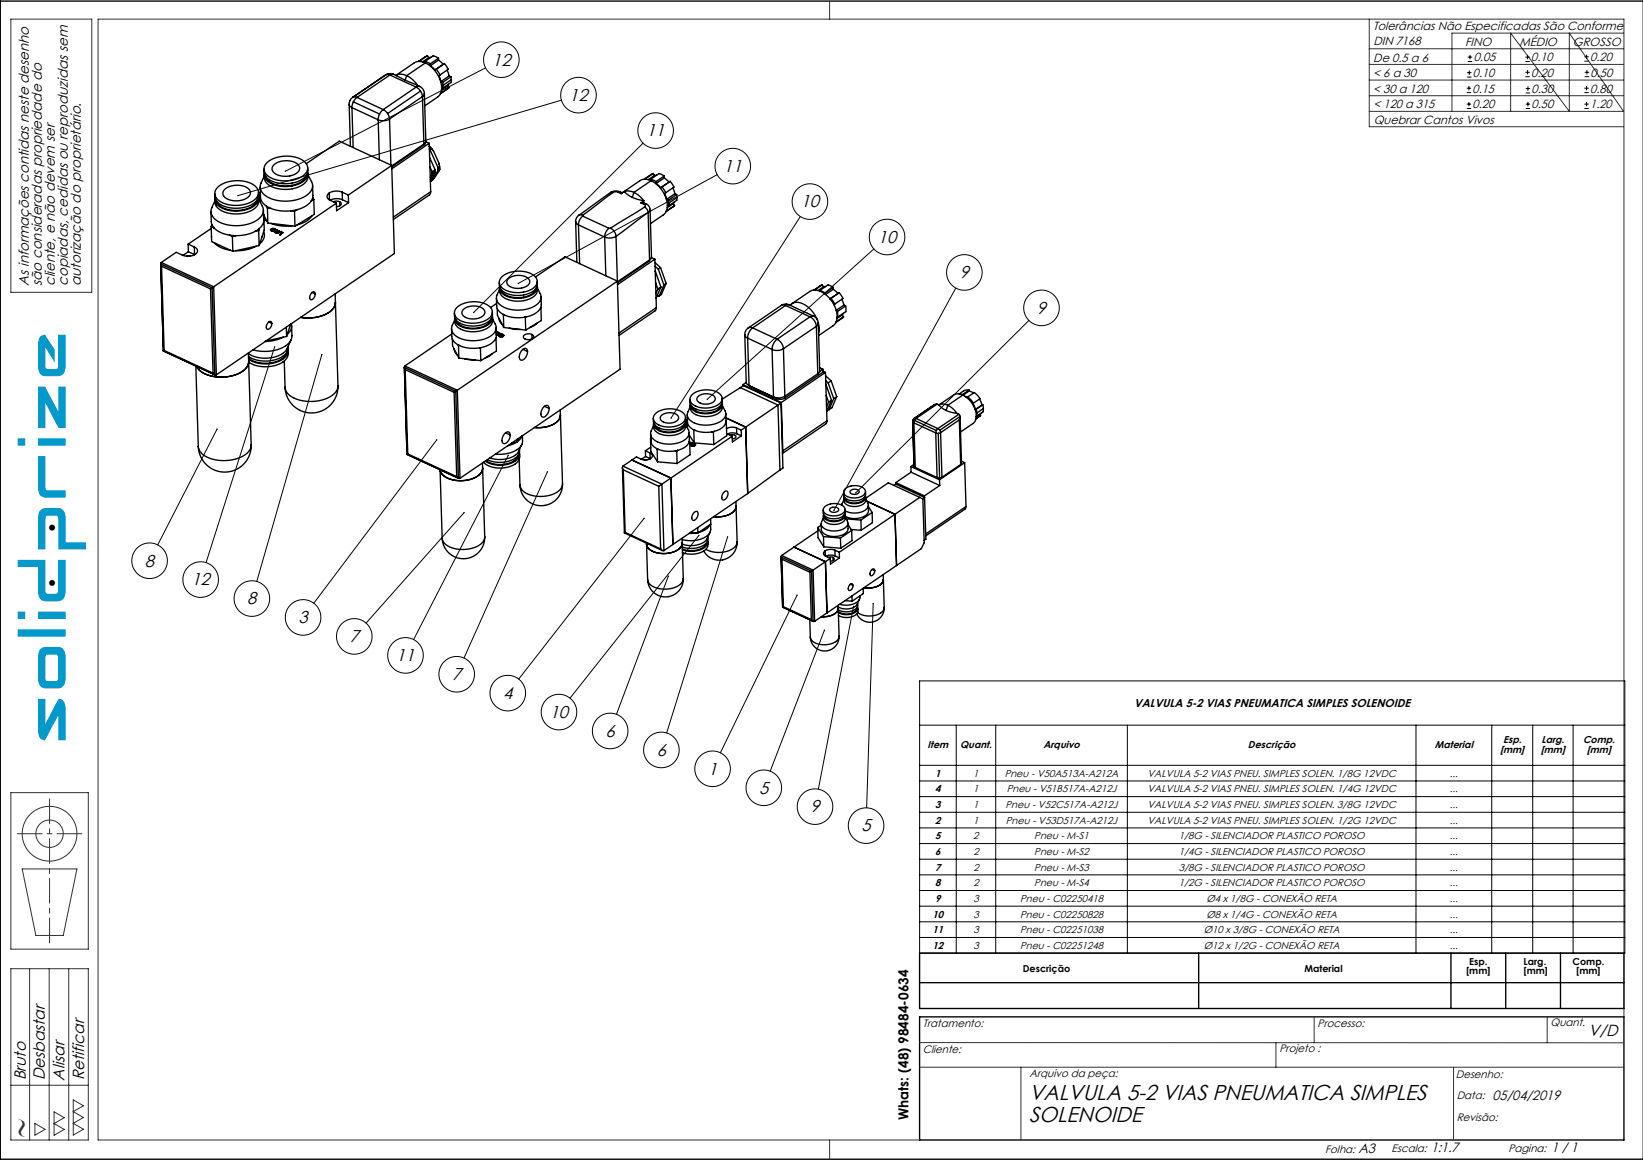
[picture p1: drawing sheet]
<svg xmlns="http://www.w3.org/2000/svg" width="420mm" height="297mm" viewBox="0 0 420 297" stroke-linecap="round" stroke-linejoin="round" font-family="sans-serif">
<g fill="none" stroke="#313131" stroke-width=".26">
<path d="M2.8 4.9h20.7v69.8h-20.7zM212.1 .3v4.6M350 4.9v27.5h65M350 16.5h65M350 12.5h65M415 8.5h-43.8v20M350 28.5h65l-13.8-20v20l-15-20v20M350 24.5h65M350 20.5h65M2.8 202.6h19.8v40h-19.8zM5.7 222.1h14l-3.5 17h-7zM2.8 247.6h19.8v43.8h-19.8z"/>
<path d="M7.6 247.6v43.8M12.6 247.6v43.8M17.6 247.6v43.8M335.9 259.9v6.6M395.5 259.9v6.6M415.1 259.9v-255h-390v286.5h210M2.8 277.4h19.8M235.1 272.8h180M235.1 266.5h180M261 272.8v18.6M326.2 266.5v6.3M371.6 272.8v18.6"/>
<path d="M8.9 287.1l2.6 1.5-2.6 1.5zM13.8 284.2l2.6 1.5-2.6 1.5 2.6 1.5-2.6 1.5zM18.7 281.1l2.6 1.5-2.6 1.5 2.6 1.5-2.6 1.5 2.6 1.5-2.6 1.5zM212.1 291.4v4.9"/>
<circle cx="12.7" cy="213.1" r="3.5"/>
<circle cx="12.7" cy="213.1" r="7"/>
</g>
<g fill="none" stroke="#c0c0c0" stroke-width=".26">
<circle cx="13.3" cy="134.8" r=".72"/>
<circle cx="13.3" cy="149" r=".72"/>
</g>
<g fill="none" stroke="#000" stroke-width=".35">
<path d="M98.6 19.2l.5-.2 .6 .2M98.6 19.2l-8.5 5.7M99.7 19.2l-8.4 5.7M99.7 19.2l6.7 3.1M100.6 19l-1.1-.2-.9 .4M100.6 19l3 1.5M100.6 19l-.9 .2M104 19.3l1.4 1 1.4 1.6M104 19.3l-.4 1.2M107.2 15.7h-.1M107.2 15.7h.1M108.6 15.7l1.4 .6"/>
<path d="M108.6 15.7l.1 .3M108.7 16.1a7.2 7.2 0 0 1 4 7.6l-.7 1-3.4 2.4M108.7 16.1l-1.3-.4-1.2 .2-5 3.4 1.4-.3 1.4 .3M108.7 16.1l-4.7 3.2M109.3 14.2l-2.4 1.5M109.3 14.2l-2.1 1.5M109.3 14.2l.3 .5M109.6 14.7l-1.6 1.1M110 16.3v.5M110 16.8l1.2 1.1M110.1 14.7h-.5M111.2 17.9l.3-.2 1 1.4"/>
<path d="M112.1 14.9l-1.3-.6-2.2 1.4M112.1 14.9l-2.1 1.4M112.1 14.9v.5M112.1 15.4l1.2 1 .3-.2M112.1 15.4l-2.1 1.4M112.5 19.1l-.3 .2 .5 1.6M113.6 16.2l1 1.5-2.1 1.4M113.6 16.2l-2.4 1.7M114.3 17.9l.5 1.5M114.8 19.4l-2.1 1.5M114.8 19.4l.5 .2M115.3 19.6v.8"/>
<path d="M115.3 19.6l-2.1 1.5M420 .3h-419.9v296h419.9M89.3 26.7l.1 .4 .6 .4M89.3 26.7l.3 10.7M90 27.5l6.7 3.1M90 27.5l.3 10.2M90.1 24.9l.6-.1 .6 .1M90.2 24.9l-.8 .8-.1 1M90.3 26l-.3 1.5M90.3 26l6.7 3.1M91.3 24.9l-1 1.1M91.3 24.9l6.7 3.1"/>
<path d="M96.7 30.6l.3 10.2M97 29.1l-.3 1.5M98 28l-1 1.1M98 28l1.1 1M99.1 29l.5 1.4M99.6 30.4a3.3 3.3 0 0 1-2.9 .2M99.6 30.4l.3 11.8M103.6 20.5l3.7 1.6M106.4 22.3l1.1 1M106.4 22.3l-8.4 5.7M107.3 22.1l.8 .7 .4 1.1M107.3 22.1l-.9 .2"/>
<path d="M107.5 23.3l.5 1.4M107.5 23.3l-8.4 5.7M108 24.7l-8.4 5.7M108 24.7l.4 12.1M108.4 36.8l-8.3 5.6M108.5 23.9l.4 12.1-.5 .8M108.5 23.9l-.5 .8M108.5 36.7v.2M108.5 36.9l-8.4 5.7M108.6 36.6l-.1 .3M108.8 36.2l.9 .4M109.7 36.6l.4 12.4"/>
<path d="M109.7 36.6l-9.5 6.5M109.7 37.4l1.1 1.2M109.7 37.4l.6 .6M109.7 37.4h.1M109.8 38.1l.1 .2M109.9 38.3l2.1 4.6M110.3 38l.5 .6M110.3 38l-.4 .3M110.8 38.6l1.5 3.2M112.6 23.9h.1M112.7 20.9l.5 .2M112.9 22.4l.3 .1"/>
<path d="M113.2 21.1v.7M113.2 21.8v.7M114.4 21.9l-1.5 1.1M114.4 21.9l.3 .5M114.6 21.5l-.2 .4M114.7 22.4l-2.1 1.6M114.7 22.4l-2.1 1.5M115.3 20.4v.7l-2.1 1.4M115.3 20.4l-2.1 1.4M53.9 54.1l.3 3.3M54 57.9l.1 3.8 5.4 2.5M54 57.9l.7 .4"/>
<path d="M54 58.4l-5.9 4M54.2 57.4l.5 .9M54.2 57.4l-.2 .5M54.7 58.3l1.5 1 2.5 .8M55.6 47.9a8.1 8.1 0 0 1 9.9 0 2.28 2.28 0 0 1-1 3.6 8.2 8.2 0 0 1-9-.7 2 2 0 0 1 .1-2.9zM57.4 48.4a4.9 4.9 0 0 1 6.5 .3 1.77 1.77 0 0 1-1.6 2.3 4.6 4.6 0 0 1-5.2-1.1l-.1-.8zM65.2 59.1l-2.1 .8-2.8 .3M65.8 51a4.9 4.9 0 0 1-4.8 2.8 5.8 5.8 0 0 1-5.6-2.2l-.1-.3M66.1 50.3a3.2 3.2 0 0 1-2.8 3.2 7.7 7.7 0 0 1-7.9-1.4l-.4-.7v-.8M66.1 49.2v.7a3.8 3.8 0 0 1-3.4 3 7.5 7.5 0 0 1-7.3-1.5l-.4-.9-.1-1M66.1 50.6v.8a3.8 3.8 0 0 1-3.4 3 7.5 7.5 0 0 1-7.3-1.6l-.4-.8v-1M66.1 58.9l-.9 .2"/>
<path d="M66.1 58.9l.1 3.9M66.1 50.9l1 1.8a2.98 2.98 0 0 1-2 3.9 10 10 0 0 1-10.4-.8l-.6-.9-.2-.9 1.1-2.7M66.3 58.4l-1.1 .7M66.3 58.4l-.2 .5M66.4 49.4v2.1M66.4 49.4l.2 .3M66.4 49.9l-.3 .2M66.5 47.8l.2 3.3 .5 .7 .9 .9M66.6 49.2l-.2 .2M67.3 53.7l.1 3-.3 .8-.8 .9M67.4 54.9h.1M67.4 59.2a2.59 2.59 0 0 1-1 3.1"/>
<path d="M67.4 55v.1M67.4 55l.1 3.8-1.3 4M67.4 55l1.1 2M67.5 55.9l.8 .7M68.1 52.7l1.2 .6M68.1 52.7l.3 .5M68.2 41.7a8.1 8.1 0 0 1 9.9-.1 2.28 2.28 0 0 1-1.1 3.6 8.2 8.2 0 0 1-9-.6 2 2 0 0 1 .2-2.9zM68.4 53.2l.1 3.8M68.4 53.2l.9 .1M68.5 57l6.9 .8M69.2 57.1a10.8 10.8 0 0 0 5.4 .6M69.2 58.7a.34 .34 0 0 0 .2 .4 .34 .34 0 0 0 .4 0l.6-.4"/>
<path d="M69.2 58.7l.3 .3M69.2 58.7l.1 .1M69.3 58.8l.2 .2M69.3 53.3l2.6 .6h2.5M69.5 59h.1M69.5 58.5l.1-.1a.39 .39 0 0 1 .5 .1 .39 .39 0 0 1 .1 .4M69.5 58.5l.2 .2M70.1 42.1a5 5 0 0 1 6.3 .2 1.7 1.7 0 0 1-1.4 2.4 4.6 4.6 0 0 1-5.4-1.1v-.7zM70.2 58.4l.2 .3M70.2 58.4l-.9 .1 .4 .2M70.2 58.4v.1M70.2 58.5h-.8"/>
<path d="M70.2 58.5l.2 .2M70.2 58.9l-.7 .1M70.2 58.9v.1M70.2 59h-.7M70.2 59.1l.1 .3 .4-.1M70.2 59.1v.1M70.2 59.2l-.1 .1M70.2 59.3l.1 .1M70.3 58.7l-.1 .3M70.3 59.4h.1M70.7 59l-.5 .1M70.7 59v.1"/>
<path d="M70.7 59.1l-.5 .1M70.7 59.1l-.4 .1v.2M70.7 59.3l-.4 .1M70.7 59.3v.1M70.7 59.4h-.4M70.7 59.4h.1M70.8 58.7l.6 .3-.7 .1M70.8 58.7l.3 .3M70.8 58.7v.1M71.1 59l-.4 .1M71.1 59h.1M71.6 59.9l.2 .1h-.2"/>
<path d="M71.6 59.9v.1M71.6 60h.1M71.9 59.2l-1.2 .4M71.9 59.2h.1M72.2 59.4l-.6 .5M72.2 59.4l-.7 .6h.1M72.2 59.4l.1 .1M74.4 53.9l.9 .1M75.3 54l.1 3.8M75.9 53.6l-1.5 .3M75.9 53.6l-.6 .4M78.3 41.8l8.4-5.7 13.4 6.2"/>
<path d="M78.4 44.7a4.8 4.8 0 0 1-4.7 2.8 5.6 5.6 0 0 1-5.8-2.3v-.2M78.7 44a3.2 3.2 0 0 1-2.9 3.2 7.7 7.7 0 0 1-7.8-1.3l-.4-.7v-.9M78.7 42.9v.7a3.8 3.8 0 0 1-3.4 3.1 7.4 7.4 0 0 1-7.5-1.7l-.3-.7v-1.1M78.7 44.4v.7a3.8 3.8 0 0 1-3.4 3 7.4 7.4 0 0 1-7.4-1.7l-.3-.7-.1-1M78.7 44.7l.9 1.7a2.93 2.93 0 0 1-1.8 3.9 10.1 10.1 0 0 1-10.4-.7l-.7-.9-.2-.9 .1-.8 .9-2M79.6 51.4l-1.6 1.4-2.1 .8M79.8 55.1a6.3 6.3 0 0 1-3.9 2.4M79.9 47.4v3.1M79.9 50.5l-.3 .9M79.9 50.5l.3 .5M80.2 51l-.6 .4M80.2 51l.1 3.8-4.9 3"/>
<path d="M84.2 49.3a.99 .99 0 0 0-.6 1.1 .99 .99 0 0 0 .8 .8l1.6 .7M84.2 49.3v1.8M86 51.9l-31.4 21.4M86.8 51.6l-.8-.2-.8 .2M86.8 51.6a.62 .62 0 0 1 .4 .7 .62 .62 0 0 1-.7 .4l-.5 .1M86.8 51.6v1M87.5 49.1a3.7 3.7 0 0 0-3.3 .2M87.5 49.1l1.5 .7M87.5 49.1v2M87.5 51.1a3.8 3.8 0 0 0-3.1 .1M87.5 51.1l1.6 .7M89 49.8l.1 2"/>
<path d="M89.1 51.8l-3.1 2.1v-2M100.1 42.3l-11.1 7.5M100.1 42.3l.7 22.5-45.5 31M109.8 40.3l1.4 3.1M109.9 42.7l.6 1.2M110.1 49l-.4 .8-9.1 6.3M110.1 49l-9.6 6.5M110.2 46.3l-.2 .1M110.5 43.9v.4M110.5 44.6l-.5 .8M110.5 44.3v.3M111.2 43.4v.3"/>
<path d="M111.2 43.4l-.7 .5M111.2 44.1l-.7 .5M111.2 44.1l-1.2 1.9M111.2 43.7v.4M111.2 43.7l-.7 .6M112 42.9v.3M112 43.6l-1.8 2.7M112 43.2v.4M112.3 41.8l.1 .8M112.3 41.8v.4M112.4 42.6v.4M112.4 42.6l-.4 .3"/>
<path d="M112.4 43.3l-1.4 2.2-.8 .8M112.4 43.3l-.4 .3M112.4 43v.3M112.4 43l-.4 .2M147.1 56.6l.4 10.5M147.2 56.6l.2 .5 .5 .4M147.9 57.5l6.7 3.1M147.9 57.5l.3 9.9M148 55l-.6 .7-.3 .9M148 55h.9M148.9 55l.1 .2M149 55.2a2.89 2.89 0 0 0-1.1 2.3"/>
<path d="M149 55.2l6.7 3.2M155.7 58.4a2.89 2.89 0 0 0-1.1 2.2M156.1 49.2l-8.1 5.8M156.1 49.2h.6M156.1 58.3l-.4 .1M156.1 58.3l.9 .9 .5 1.2M156.7 49.2l-7.8 5.8M158 49.1l-.7-.1-.6 .2M158 49.1l.8 .4M158.5 49a2.57 2.57 0 0 0-2.4 .2M158.5 49l.5 .3-.2 .2M158.5 49l-.5 .1"/>
<path d="M161.6 50.5l3 .8M162 49.2l-1.2-.4-1.3 .2 2.1 1.5M162 49.2l1.3 .8 1.3 1.3M162 49.2l-.4 1.3M163.8 51.8h.5l.9 .3M163.8 51.8l.9 .4M164.6 51.3l-.8 .5M164.7 52.2a.37 .37 0 0 1 .3 .3 .37 .37 0 0 1-.2 .4M164.8 52.9l-8.7 5.4M164.8 52.9a1.74 1.74 0 0 1 .9 1.4M164.9 45.8h.1M164.9 45.8h-.1"/>
<path d="M165.2 52.1l.7 .6 .3 .8M165.2 52.1l-.5 .1M165.7 54.3l-8.2 6.1M165.7 54.3l.3 12.1M166.2 53.5l-.5 .8M166.2 53.5l.3 12.2-.5 .7M166.4 45.8l1.3 .6M166.4 45.8v.4M166.4 46.2a7.2 7.2 0 0 1 4 7.6l-.7 1-3.4 2.4M166.4 46.2l-1.3-.4-1.2 .2-5.1 3.5M166.4 46.2l-4.4 3M167 44.3l-2.4 1.5"/>
<path d="M167 44.3l-2.1 1.5M167 44.3l.3 .5M167.3 44.8l-1.6 1.1M167.7 46.4v.5M167.7 46.9l1.2 1.1M167.9 44.8h-.6M168.9 48l.3-.2 1 1.5M169.8 45l-1.3-.6-2.1 1.4M169.8 45l-2.1 1.4M169.8 45v.5M169.8 45.5l1.2 1 .3-.2M169.8 45.5l-2.1 1.4"/>
<path d="M170.2 49.3l-.3 .2 .5 1.5M170.3 54h.1M170.4 51l.5 .2M170.6 52.5l.3 .1M170.9 51.2v.7M170.9 51.9v.7M171.3 46.3l1 1.5-2.1 1.5M171.3 46.3l-2.4 1.7M172 48l.5 1.5M172.1 52l-1.5 1.1M172.1 52l.3 .5M172.4 51.6l-.3 .4"/>
<path d="M172.4 52.5l-2.1 1.6M172.4 52.5l-2.1 1.5M172.5 49.5l-2.1 1.5M172.5 49.5l.5 .2M173 49.7v.8M173 49.7l-2.1 1.5M173 50.5v.7l-2.1 1.4M173 50.5l-2.1 1.4M41.1 67.4l.7 22.3M41.1 67.5l.2 .5M41.1 67.5l13.1 6.1M41.2 67.1l-.1 .4"/>
<path d="M41.2 67.1l13.4 6.2M41.3 68l12.5 5.8M41.3 68l.7 21.6M48.1 62.4l1.6 .7M48.1 62.4l.1 1.9M48.2 64.3l1.5 .8M48.2 64.3l-1.4 1M48.7 65.5h-1M49.7 63.1a1.07 1.07 0 0 1 .8 1.2 1.07 1.07 0 0 1-1 .9l-1 .3-1.2-.1-2.3-.9-3.8 2.6M49.7 63.1v2M49.7 65.1h.1M53.8 73.8l.7 21.6"/>
<path d="M54.1 60.3v.3M54.2 73.6l-.4 .2M54.2 73.6l.7 22.2M54.6 73.3l-.4 .3M54.6 73.3l.7 22.5M54.7 62a6.8 6.8 0 0 0 4.2 2M58.7 60.1l1.6 .1M58.7 60.1l.7 .3M59.4 60.4l.1 3.8M60.3 60.2l-.9 .2M65.5 62.9a10.4 10.4 0 0 1-5.2 1.2M66.2 62.8l-6.7 1.4"/>
<path d="M67 60.5h.1M79.7 74.9a.55 .55 0 0 1 .8-.2 .55 .55 0 0 1 0 .8 .95 .95 0 0 1-1.2 1l-.1-.8zM79.8 74.8l.8 .3M85.7 75.1l.7 23.5M85.7 77.2a4.4 4.4 0 0 1-3.7 3.6 11.6 11.6 0 0 1-5.1 .3M116.8 78.6a7 7 0 0 1 8.6 0 2.02 2.02 0 0 1-1.1 3.2 6.9 6.9 0 0 1-7.8-.8l-.3-.6v-.7zM118.4 79.1a4.1 4.1 0 0 1 5.4 .2 1.55 1.55 0 0 1-1.4 2 3.6 3.6 0 0 1-4.3-1.1v-.6zM125.9 79.7v.7a3.6 3.6 0 0 1-3.6 2.8 5.8 5.8 0 0 1-5.9-1.8l-.2-1.4M126.9 76.2l.2 2.6 .6 .9 .9 .7M126.9 77.6l-1.5 1M127.1 78.8l.1 1.8 1.6 3.1M128.2 70.8a6.9 6.9 0 0 1 8.7 .1 2.09 2.09 0 0 1-1.3 3.2 7 7 0 0 1-7.6-.9l-.3-.6-.1-.7z"/>
<path d="M130 71.2a4 4 0 0 1 5.3 .4 1.63 1.63 0 0 1-1.6 1.9 3.5 3.5 0 0 1-4.1-1.1v-.6zM136.9 70.8l7.5-5.2 13.4 6.3-40.9 27.8M137.1 73.6a4.2 4.2 0 0 1-4.4 2.5 4.4 4.4 0 0 1-4.7-2.2M137.3 73a2.7 2.7 0 0 1-2.3 2.8 6.6 6.6 0 0 1-7-1.3l-.3-1.2M137.3 71.9l.1 .7a3.6 3.6 0 0 1-3.5 2.8 5.9 5.9 0 0 1-6-1.8l-.3-1.4M137.4 73.4v.7a3.6 3.6 0 0 1-3.5 2.7 5.9 5.9 0 0 1-6-1.7l-.2-1.4M137.4 73.7l.7 1.3a2.62 2.62 0 0 1-1.9 3.5 8.3 8.3 0 0 1-8.7-.9l-.4-.7-.2-.9 .8-2M138.2 78.7a5.2 5.2 0 0 1-3.8 2.3M138.2 78.6v.1M138.2 78.6h.1M138.3 78.6l-.1 .1M138.3 78.6l.1 3.3-4 2.5"/>
<path d="M138.3 75.9l-.1 2.7M154.6 60.6l.3 9.9M157.5 60.4l-1.4 .4-1.5-.2M157.5 60.4l1 34-40.9 27.8M165.8 66.6v.2M165.8 66.8l-8 5.5M166 66.4l-8.2 5.6M166.1 66.4l-.3 .4M166.5 65.8l.9 .5M167.4 66.3l-9.5 6.5M167.4 66.3l.4 12.3M167.4 67.1l1.5 1.3"/>
<path d="M167.5 68.1l.8 .7M167.5 69.3h.1M167.5 69.3l1.4 4.1M167.6 72.2l.6 1.7M167.8 78.6l-.4 .9-9.2 6.2M167.8 78.6l-9.6 6.5M168 75.7h.5M168.2 73.9l-.5 1.2M168.3 68.8l1.4 4M168.9 68.4l-.6 .4M168.9 68.4l1.4 4M168.9 73.4l-.7 .5"/>
<path d="M168.9 73.4l-1.2 2.8M169.7 72.8l-1.2 2.9M170.3 72.4l-.6 .4M170.3 72.4l-1.2 2.9-.6 .4M199.7 78.1l.6-.2 .5 .2M199.7 78.1l-8.4 5.7M200.8 78.1l6.3 2.9M200.8 78.1l-8.4 5.7M201.7 77.9a2.05 2.05 0 0 0-2 .2M201.7 77.9l6.3 2.9-.9 .2M201.7 77.9l-.9 .2M202 78a3.1 3.1 0 0 1 4.4 .4l1.4 1.4 1 1.7"/>
<path d="M202.4 77.6l4.6-3.1a4.1 4.1 0 0 1 5 1.7 5.9 5.9 0 0 1 1.5 6.5l-4.2 3.1M209.6 74.3l1.3 .6M209.6 74.3v.1M210.2 72.8l-2.2 1.3M210.2 72.8l-2 1.3M210.2 72.8l.3 .5M210.5 73.3l-1.4 1M210.9 74.9v.3M211.1 73.2l-.6 .1M213 73.4l-1.3-.6-2.1 1.5M213 73.4l-2.1 1.5M213 73.4v.5"/>
<path d="M213 73.9l1.2 1.1 .3-.2M213 73.9l-2 1.4M213.4 77.7l-.2 .2M213.8 79.5l.3 .1M214.1 79.6v1.5M214.5 74.8l-2.3 1.6 .2-.2 1 1.5M214.5 74.8l1 1.5-2.1 1.4M215.2 76.5l.5 1.5M215.7 78l-1.9 1.3M215.7 78l.5 .2M216.2 78.2v1.5l-2.1 1.4M216.2 78.2l-2.1 1.4"/>
<path d="M41.8 89.7l13.1 6.1M41.8 89.7h.1M42 89.6l-.2 .1M42 89.6l12.5 5.8M50.1 93.5l.6 20.6M54.5 95.4l.4 .4M54.9 95.8h.4M63.5 90.2l.7 23.5M63.6 92.4a4.3 4.3 0 0 1-3.7 3.5 9.7 9.7 0 0 1-9.2-1.5l-.5-.8M68.6 82.4a.55 .55 0 0 1 .8-.2 .55 .55 0 0 1 0 .9 .95 .95 0 0 1-1.2 .9l-.1-.7zM68.7 82.3l.8 .4M72.4 86.2l-2.2 .8-2.4 .3"/>
<path d="M72.7 92.3l.2 6.7M73.2 83.6l.1 2.4M73.3 86l-5.3 1.2M73.3 90a4.8 4.8 0 0 1-4.7 2.8 7.1 7.1 0 0 1-5.1-1.3M73.6 89.3a3.1 3.1 0 0 1-2.8 3.2 8.6 8.6 0 0 1-7.3-.7M73.6 88.7a3.6 3.6 0 0 1-3.3 3.3 8.5 8.5 0 0 1-6.8-.9M73.6 89.7v.7a3.9 3.9 0 0 1-3.6 3.1 8.3 8.3 0 0 1-6.4-.9M74.3 82.9l-1 3.1M74.4 86.8l-1 2.3a6.7 6.7 0 0 1-6.8 2.4l-1.7-.4-1.4-.7M74.5 82.8l-.1 1.3-1 1.4M74.5 83.3l.1 2.5a4.2 4.2 0 0 1-3.5 3.5 11.4 11.4 0 0 1-6.4 .1M86.4 98.6a6.8 6.8 0 0 1-6.6 6.9 6.8 6.8 0 0 1-6.9-6.5"/>
<path d="M86.4 98.6a4.4 4.4 0 0 1-3.7 3.5 9.6 9.6 0 0 1-9.1-1.5l-.5-.7-.2-.9M103.4 93.9l.6 22.2M103.4 93.9l.2 .6M103.4 93.9l13.1 6.1M103.5 93.5l-.1 .4M103.5 93.5l13.4 6.2M103.6 94.5l12.5 5.8M103.6 94.5l.6 21.5M115.4 84l.2 2.7 .6 .8 1 .7M115.5 85.4l-12 8.1M115.6 86.6l.1 1.8 1.6 3.1M116.1 89.2l.2 .8 .6 .7"/>
<path d="M116.9 99.7l-.4 .3M116.9 99.7l.7 22.5M117.2 88.2l.1 .1M117.2 88.2v.1M117.2 88.3l.1 3.2M117.2 88.3h.1M117.3 91.5l5.6 .7M117.3 88.3a9 9 0 0 0 5.4 .6M118.7 91.7l2.8 .3M122.7 88.9h.1M122.8 88.9l.1 3.3M122.9 88.9h-.2"/>
<path d="M122.9 88.9h-.1M125.6 81.4a4.2 4.2 0 0 1-4.3 2.5 4.4 4.4 0 0 1-4.8-2.2M125.9 80.8a2.59 2.59 0 0 1-2.2 2.8 6.8 6.8 0 0 1-7.1-1.2l-.3-.6-.1-.7M125.9 90.4l-.9 .6-1.1 .6M125.9 81.2v.7a3.6 3.6 0 0 1-3.6 2.8 5.8 5.8 0 0 1-5.9-1.8l-.2-1.4M125.9 81.5l.7 1.3a2.6 2.6 0 0 1-1.9 3.5 8.4 8.4 0 0 1-8.6-.9l-.5-.6-.2-.9 .8-2.1M126.7 86.5a5.2 5.2 0 0 1-3.8 2.4M126.8 86.4l-.1 .1M126.8 86.4v.1M126.8 86.5h-.1M126.8 86.5l.1 3.2-4 2.5M126.8 83.7l.1 1.9"/>
<path d="M126.9 85.5v.1M126.9 85.6h.1M126.9 85.6l-.1 .8M127.2 85.3h-.3M127.2 85.3h-.3h.4v.3M127.2 84.9h.1M127.2 84.9l-.3 .1M127.2 85.1v.2M127.2 85.1h.1M127.2 85.1l-.1 .1M127.2 85.2l.1 .1M127.3 85.6h-.4"/>
<path d="M127.3 85.6h.1M127.3 85.3h.1M127.4 85.5l-.1 .1M127.4 85.4a.3 .3 0 0 1-.1 .3 .3 .3 0 0 1-.4-.1M127.4 85.4l.1 .1M127.6 81.4l.2 .8 .6 .7M127.6 85.3h-.3M127.6 85.3l-.2-.2-.1 .2M127.6 85.3h.1M127.6 85.8l.2 .2M127.7 85.1h-.5M127.7 85.1l.1 .2-.4 .1"/>
<path d="M127.7 85.1h.1M127.7 85.1l.1 .1M127.7 85.5a.38 .38 0 0 0-.1 .6 .38 .38 0 0 0 .5 0l.5-.1-.4-.2M127.7 85.5v.1M127.7 85.6l-.2 .2M127.7 85.2l-.1 .1M127.8 86h.6M127.8 86h.1M128.2 85.8l.2 .2M128.2 85.8v.1M128.2 85.9l.4 .1M128.2 85.9h.1"/>
<path d="M128.4 86h.1M128.6 85.5l.2 .3M128.6 85.5h-.9M128.6 85.5h.1M128.6 85.5l-.9 .1M128.6 80.4h.2M128.6 80.4h.1M128.7 80.4l.1 3.3M128.7 80.4h.1M128.8 83.7l5.6 .7M128.8 85.8l-.5-.3a.35 .35 0 0 0-.5 0 .35 .35 0 0 0 0 .5M128.8 80.4a9 9 0 0 0 5.4 .7"/>
<path d="M130.2 83.9l2.8 .3M133.5 89.4a.78 .78 0 0 1 1.1-.2 .78 .78 0 0 1 .2 1.1 1.67 1.67 0 0 1-1.8 1.7 2.02 2.02 0 0 1 .5-2.6zM133.7 89.3l1.2 .5M134 85.7a1.59 1.59 0 0 1 2.4 .4 1.54 1.54 0 0 1-2.6-.1zM134.2 81.1h.1M134.3 81.1l.1 3.3M134.4 81l-.2 .1M134.4 81l-.1 .1M136 85.5v1.1M137.4 82.5l-.9 .7-1.1 .5M189.3 99.1l9.6 4.4 .5 16.6M189.3 99.1l-4.7 2.9"/>
<path d="M189.3 99.1l.7-.5 9.6 4.4M189.9 98.3v.3M189.9 98.3l9.8 4.6M190.4 85.6l.2 .4 .5 .4M190.4 85.6l.4 12.1M190.8 97.7l.1 .4 .6 .4M190.8 97.7l-.9 .6M191.1 86.4l6.3 2.9M191.1 86.4l.4 12.1M191.3 83.8l.5-.1 .6 .1M191.3 83.8l-.7 .8-.2 1M191.5 98.5l6.2 2.9"/>
<path d="M191.5 98.6l.4 .2M191.9 98.7v.1M191.9 98.8l6.7 3.1M192.4 83.8a3.4 3.4 0 0 0-1.3 2.6M192.4 83.8l6.3 2.9M197.4 89.3l.3 12.1M198.7 86.7a3.4 3.4 0 0 0-1.3 2.6M198.7 86.7a3 3 0 0 1 1.6 2.4M200.3 89.1a3.3 3.3 0 0 1-2.9 .2M200.3 89.1l.3 12.7M207.1 81a3 3 0 0 1 1.6 2.4M207.1 81l-8.4 5.7"/>
<path d="M208 80.8l.8 .7 .4 1.1M208.7 83.4l-8.4 5.7M208.7 83.4l.3 12.1M209 95.5l-8.4 5.8a3.3 3.3 0 0 1-2.9 .1M209.2 82.5l.2 1.3-.1 1.3M209.2 82.6l.3 12.4M209.2 82.6l-.5 .8M209.5 95l-.5 .5M209.5 94l.9 .4M210.4 94.4v.7l-9.8 6.7M210.4 94.4l-.9 .6M210.4 94.9l.6 .3"/>
<path d="M211 95.2l.4 12.4M211 95.2l-11.3 7.7M211 96.1l1.5 1.2M211.1 97.3l.6 .6M211.1 98.2v.1M211.1 98.3h.1M211.1 98.3l1.4 4M211.7 97.9l1.4 4M212.5 97.3l-.8 .6M212.5 97.3l1.4 4.1M214 81l.1 .1M215.3 80.5l-1.3 .9"/>
<path d="M215.3 80.5l.3 .5M215.6 80.1l-.3 .4M215.6 81l-1.9 1.4M215.6 81l-1.9 1.3M247.7 99.7l-1.1 .1-1.4 .9M247.7 99.7l-1.7 1.1M247.7 99.7v.3M247.7 100l1.2 .4M247.7 100l-1.5 1M64.2 113.7a6.8 6.8 0 0 1-6.5 7 6.8 6.8 0 0 1-7-6.6M64.2 113.7a4.3 4.3 0 0 1-3.7 3.5 9.7 9.7 0 0 1-9.1-1.5l-.5-.7-.2-.9M104 116.1h.1"/>
<path d="M104 116.1l13.2 6.1M104.2 116l-.2 .1M104.2 116l12.5 5.8M116.1 100.3l.6 21.5M116.5 100l-.4 .3M116.5 100l.7 22.2M123.3 118.3l.6 18.9M123.4 119.6a3.7 3.7 0 0 1-3.5 3 7.1 7.1 0 0 1-7.1-1.7l-.3-.8 .5 17.4M129.1 110.7a.78 .78 0 0 1 1.1-.2 .78 .78 0 0 1 .2 1.1 1.67 1.67 0 0 1-1.8 1.7 2.02 2.02 0 0 1 .5-2.6zM129.2 110.6l1.2 .6M132.1 113l-2.3 .9M132.2 112.3v.7"/>
<path d="M132.2 113l-1.5 .3M132.5 112.1l-.3 .9M132.5 116.3a4.2 4.2 0 0 1-4.3 2.4 6.2 6.2 0 0 1-4-1M132.7 117.4l.2 6.6M132.8 115.7a2.61 2.61 0 0 1-2.2 2.7 7.5 7.5 0 0 1-6.6-.5M132.8 114.9a2.96 2.96 0 0 1-2.8 3 7.8 7.8 0 0 1-5.4-.4M132.8 116v.7a3.4 3.4 0 0 1-3.3 2.8 6.6 6.6 0 0 1-5.9-1.4M133.4 113.6l-.8 1.7a6.2 6.2 0 0 1-6.6 2l-.8-.3M133.4 111.5l-.5 .8-.7 .6M133.5 111.4l.1 1.3a3.8 3.8 0 0 1-3.4 3.1l-1.8 .3h-1.7M139.1 104a.78 .78 0 0 1 1.1-.3 .78 .78 0 0 1 .1 1.1 1.67 1.67 0 0 1-1.7 1.7 2.02 2.02 0 0 1 .5-2.5zM139.2 103.8l1.2 .6"/>
<path d="M143.2 104.8l.6 18.8M143.3 106.1a3.7 3.7 0 0 1-3.5 3l-1.5 .2h-1.7M159.1 119.5l.5 16.7M159.2 119.1l-.1 .4 .2 .6M159.2 119.1l10 4.7M161.5 117.6l10 4.6M165 115.2l1.2 .6M165 115.2v1.5M165 116.7l1.2 .5M165 116.7l-1 .7M165.4 117.5h-.7M166.2 115.8a.83 .83 0 0 1 .6 .9 .83 .83 0 0 1-.9 .7l-1.6 .1-1.6-.7-3.5 2.3"/>
<path d="M166.2 115.8v1.4M166.2 117.2h.1M166.3 112.2l.1 .1M166.3 112.2l.1 3.2 1.7 2.6M166.3 110.9l.2 2.5 .6 .7 .8 .6M166.4 112.1l-.1 .1M166.4 114.3l-1.4 .9M167.5 105.8a5.9 5.9 0 0 1 7.4 0 1.83 1.83 0 0 1-1.2 2.8 5.7 5.7 0 0 1-6.5-.9l-.2-.9zM167.9 114.7l.4 .2M167.9 114.7l.1 .1M168 114.8l.1 3.2M168 114.8l.3 .1"/>
<path d="M168.1 118l5 .5M168.3 114.9l2.2 .4 2.2-.1M169.1 106.2a3.1 3.1 0 0 1 4.3 .4 1.89 1.89 0 0 1-2.3 1.6 1.91 1.91 0 0 1-2.3-1.5zM172.7 115.2l.3 .1M173 115.3l.1 3.2M173.2 115.1l-.5 .1M173.2 115.1l-.2 .2M175 108.3a3.8 3.8 0 0 1-4.2 2.1 3.3 3.3 0 0 1-3.4-1.9M175.2 107.8a2.34 2.34 0 0 1-2.2 2.5 5.3 5.3 0 0 1-5.8-1.3l-.1-1M175.2 106.7l.1 .7a3.2 3.2 0 0 1-3.3 2.4 4.6 4.6 0 0 1-4.9-1.7l-.1-1.2M175.3 108.1v.8a3.2 3.2 0 0 1-3.3 2.4 4.6 4.6 0 0 1-4.8-1.7l-.1-1.2M175.3 108.6l.7 1.2a2.28 2.28 0 0 1-1.7 3.1 7 7 0 0 1-7.6-1l-.3-.7-.1-.6 .8-1.8"/>
<path d="M175.7 107.3v.1M175.7 107.3v2.1M175.7 107.9l-.4 .3M175.7 106l.2 2.5 .4 .6 .9 .7M175.7 107.3h.1M176.1 113.2l-1 1-1.9 .9M176.2 110.6v2.2M176.2 111.2l1.3 2M176.2 112.8l-.1 .4M176.2 112.8l.1 .2M176.2 112.8h.1M176.3 113l-.2 .2"/>
<path d="M176.3 113l.1 3.2-3.3 2.3M176.3 113.6h.1M176.3 113.5l.1 .1M176.6 113.2l-.3 .2M176.6 113.2v.1M176.6 113.7l.3 .3M176.7 113.5a.38 .38 0 0 0-.1 .5 .38 .38 0 0 0 .5 .1l.5-.2-.4-.1M176.7 113.5h.1M176.7 113.5l-.2 .2M176.8 113.1h.1M176.8 113.1l-.5 .2 .3-.1M176.9 113.9l.5 .1"/>
<path d="M176.9 113.9v.1M176.9 113.1l-.6 .4M176.9 100.9a5.9 5.9 0 0 1 7.4 .1 1.83 1.83 0 0 1-1.3 2.7 5.7 5.7 0 0 1-6.4-.9l-.2-1zM177.2 113.8l.2 .2M177.2 113.8h.1M177.2 113.8l.4 .2M177.2 109.8l.5 .2M177.2 109.8l.2 .2M177.4 110l.1 3.2M177.4 110h.3M177.4 114h-.5M177.5 113.2l5 .4"/>
<path d="M177.6 113.4l.2 .3M177.6 113.4l-.9 .1M177.6 113.4v.1M177.6 113.5h-.9M177.6 113.5l.2 .2M177.7 110l2.2 .5 2.1-.1M177.8 113.7l-.4-.2a.35 .35 0 0 0-.6-.1 .35 .35 0 0 0 .1 .5M178.5 101.3a3.1 3.1 0 0 1 4.3 .4 1.89 1.89 0 0 1-2.3 1.6 1.91 1.91 0 0 1-2.3-1.4zM182 110.4h.4M182.4 110.4l.1 3.2M182.6 110.3l-.6 .1M182.6 110.3l-.2 .1"/>
<path d="M184.4 103.5a3.8 3.8 0 0 1-4.2 2.1 3.3 3.3 0 0 1-3.5-1.9M184.6 102.9a2.34 2.34 0 0 1-2.2 2.6 5.3 5.3 0 0 1-5.8-1.4l-.1-.9M184.6 101.8v.8a3.2 3.2 0 0 1-3.2 2.4 4.6 4.6 0 0 1-4.9-1.7l-.1-1.2M184.7 103.3v.7a3.2 3.2 0 0 1-3.3 2.4 4.6 4.6 0 0 1-4.9-1.7l-.1-1.2M184.7 103.7l.6 1.3a2.28 2.28 0 0 1-1.6 3 7 7 0 0 1-7.7-1l-.3-.6v-.7l.7-1.7M185.5 108.3l-1 1.1-1.9 .9M185.5 105.7l.1 2.3M185.6 108l-.1 .3M185.6 108l.1 .2M185.6 106.8l5 2.4 .5 16.9M185.7 108.2l-.2 .1M185.7 108.2l.1 3.2-3.3 2.2"/>
<path d="M185.8 110.8l.2 .2M186 111l1.2 .5M186.6 111.2a.88 .88 0 0 1 .9-.1 .88 .88 0 0 1 .6 .7l-.9 .4M187.2 111.5l-15.7 10.7M188.3 109.4a2.75 2.75 0 0 0-2.6 .2M188.3 109.4l1.2 .5M188.3 109.4v1.4M188.3 110.8l-1.1-.2-1.2 .3M188.3 110.8l1.2 .6M189.5 109.9v1.5M189.5 111.4l-2.3 1.6v-1.5M198.5 101.7l.1 .2"/>
<path d="M199.6 103l-10.1 6.9M199.6 103l.5 16.6-.7 .5M199.7 102.9l.4 12.3M200.1 115.2l-.1 .6M200.6 101.8l-1 .3-1-.2M211.2 101l.6 1.8M211.3 105.1h.1M211.4 107.6l-.3 .8-11.1 7.5M211.4 107.6l-11.3 7.6M211.5 104.7h.4M211.8 102.8l-.5 1.2M212.5 102.3l-.7 .5"/>
<path d="M212.5 102.3l-1.2 2.8M213.1 101.9l-1.2 2.8M213.9 101.4l-.8 .5M213.9 101.4l-1.2 2.8-.8 .5M232.8 119.2l7.4 3.4M232.8 119.2l.1 1.5M233.3 107.7l.3 .4M233.3 107.7l.4 11.4M233.6 108.1l5.6 2.6M233.6 108.1l.4 11.4M233.6 118.7l-.8 .5M233.7 119.1h.1"/>
<path d="M233.7 119.1l.3 .4M233.7 107l-.4 .7M233.7 107h.5M233.7 107h.1M233.8 107.4l-.2 .7M233.8 107.4l5.6 2.6M234 119.5l5.5 2.6M234.2 107l-.4 .4M234.2 107l5.6 2.5M238.9 103.4l-5.2 3.6M238.9 103.4h.1M239.2 110.7l.6 .1"/>
<path d="M239.2 110.7l.3 11.4M239.4 110l-.2 .7M239.5 103.3l-.6 .1M239.5 103.3l.5 .2M239.5 103.3l-5.3 3.7M239.8 109.5l.4 .5M239.8 109.5l-.4 .5M239.8 110.8l.4 11.4M240 103.5l1.9 1.4M240 103.5l1-.2 1.3 .3M240.2 110l.2 .6M240.4 110.6l-.6 .2"/>
<path d="M240.4 110.6l.4 11.4M241.9 104.9l2.7 .8M242.3 103.6l1.2 .8 1.1 1.3M242.3 103.6l-.4 1.3M244.6 105.7l.5 .2M245.1 105.9l.3 .5M245.1 105.9l-5.3 3.6M245.2 107.3l-4.8 3.3M245.2 107.3l.4 11.4M245.4 106.4l-.2 .9M245.4 106.4l-5.2 3.6M245.4 106.5l.4 11.9-.2 .3"/>
<path d="M245.6 118.7l-4.8 3.3M245.6 100.8h.4M245.8 117.9l.8 .4M246 100.8v.1M246.1 101a5.9 5.9 0 0 1 3.2 6.5l-.5 .7-3.3 2.2M246.1 101l-1.2-.3-.9 .1-4 2.7M246.1 101l-3.8 2.6M246.6 118.3l-6.4 4.3M246.6 118.3l.3 11.2M246.7 101.3l.7 .4v-.2M247.4 101.5l1.4 1.5M247.4 101.5l1.7-1.2 .7 .7 .7 .9-1.7 1.1"/>
<path d="M248.8 103l-.2 .1 .8 1.5M249.5 104.6l.2 1M249.5 104.6h-.1M249.6 106.4h.1M249.7 105.6l-.1 .8M250.4 102l.6 1.5M250.5 106l.2 .2M250.5 106l-.9 .6M250.7 106.2l-1.2 .8M250.7 106.2h-.1M250.9 105.5l-.4 .5M251 103.5l-1.6 1.1"/>
<path d="M251.2 103.5l.2 .9M251.2 103.5l-1.7 1.1M251.2 103.5h-.2M251.4 104.4l-.1 .9-1.7 1.1M251.4 104.4l-1.7 1.2M116.7 121.8l.5 .4M117.2 122.2h.4M123.9 137.2a5.4 5.4 0 0 1-5.3 5.6 5.4 5.4 0 0 1-5.6-5.3M123.9 137.2a3.7 3.7 0 0 1-3.5 3 7.1 7.1 0 0 1-7.1-1.7l-.3-1M143.8 123.6a5.4 5.4 0 0 1-5.3 5.7 5.4 5.4 0 0 1-5.6-5.3M143.8 123.6a3.7 3.7 0 0 1-3.5 3 7.1 7.1 0 0 1-7.1-1.6l-.3-1M159.3 120.1l.5 16"/>
<path d="M159.3 120.1l9.1 4.2M159.6 136.2l9.7 4.5M159.8 136.1l-.2 .1M159.8 136.1l9.1 4.2M165.3 138.8l.3 9.3M168.4 124.3l.5 16M169.2 123.8l-.8 .5M169.2 123.8l.5 16.9M171.5 122.2l.5 17M171.5 122.2l-2.3 1.6M174.4 137.6l.3 10.3M174.4 138.8a3.4 3.4 0 0 1-3.4 2.6 5.3 5.3 0 0 1-5.6-1.8l-.1-.6"/>
<path d="M176.5 136.1l1.9 .1M177.4 131a.61 .61 0 0 1 .9-.2 .61 .61 0 0 1 .1 .9 1.07 1.07 0 0 1-1.4 1.1l-.1-.8zM178 136.2l-1.8 .1M178.3 134.9l.1 1.3M180.7 138.6a3.8 3.8 0 0 1-4.2 2.1l-2.1-.4M180.9 138.1a2.34 2.34 0 0 1-2.2 2.5 6.9 6.9 0 0 1-4.3-.1M180.9 137.3a2.59 2.59 0 0 1-2.5 2.7 6.8 6.8 0 0 1-4-.2M181 138.5v.7a3.2 3.2 0 0 1-3.3 2.4h-1.6l-1.6-.3M181.5 134.1l-1.2 1.3-1.7 .7M181.5 136l-.7 1.6a5.5 5.5 0 0 1-6.2 1.5h-.2M181.6 134l.1 1.3a3.5 3.5 0 0 1-3.4 2.7l-2.1 .2-1.8-.3M181.7 132.6v1.4l-3.3 2.2"/>
<path d="M185.1 125.8a.61 .61 0 0 1 .9-.2 .61 .61 0 0 1 .1 .9 1.07 1.07 0 0 1-1.5 1.1v-.9zM188.1 128.2l.3 10.3M188.2 129.4a3.4 3.4 0 0 1-3.4 2.6h-2.3M188.4 138.5a4.6 4.6 0 0 1-3.3 4.5 4.6 4.6 0 0 1-5.2-2.2M188.4 138.5a3.4 3.4 0 0 1-3.3 2.6 6.9 6.9 0 0 1-4.7-.7M191.1 126.1l-21.4 14.6M199.4 120.1l-8.3 6M203 139.8l8 3.8 .4 13.1M209 134.8l1.5 2.4M209 134.8l.1 2.6 1.5 2.4M209.1 135.7l-9.3 6.3M209.9 134.2l-.9 .6"/>
<path d="M210.5 137.2l4.3 .3M210.5 137.2l.1 2.6M210.6 139.8l4.3 .3M210.8 129.6a3.8 3.8 0 0 1 5.1 .3 1.64 1.64 0 0 1-1.6 1.8 3.2 3.2 0 0 1-3.8-1.2v-.5zM212.2 130a1.41 1.41 0 0 1 2.2 .3 1.34 1.34 0 0 1-2.3-.1zM214.8 137.5l.1 2.6M215.7 127.8l-.5 1.3M215.8 131.6v.1M215.8 131.7a2.73 2.73 0 0 1-3.6 1.4l-1.1-.6-.3-.7M216 131.3a1.59 1.59 0 0 1-1.7 1.9 3 3 0 0 1-3.8-1.3v-.4M216 127.2h.1M216 130.2v.7a2.82 2.82 0 0 1-3.5 1.7 2.07 2.07 0 0 1-2-1.5l-.1-.7"/>
<path d="M216 125a3.8 3.8 0 0 1 5.2 .3 1.64 1.64 0 0 1-1.7 1.8 3 3 0 0 1-3.8-1.3zM216.1 131.7v.7a2.82 2.82 0 0 1-3.5 1.6 2.07 2.07 0 0 1-2.1-1.4v-.8M216.1 132.2l.5 1a1.73 1.73 0 0 1-1.6 2.2 4.3 4.3 0 0 1-5-1.1v-.7l.5-1.3M216.3 132.6l3.8 .3M216.7 133.7l.1 1.4a3 3 0 0 1-3.4 2 2.99 2.99 0 0 1-3.4-1.8l-.1-1.4M216.8 134l.9 1.6M217.4 125.4a1.41 1.41 0 0 1 2.2 .3 1.34 1.34 0 0 1-2.3-.1zM217.6 135.3l2.5 .2M217.7 135.6l-2.9 1.9M217.7 135.6l.1 2.6-2.9 1.9M220.1 132.9v2.6M221 127.1a2.58 2.58 0 0 1-3.3 1.4l-1.2-.5-.5-.8"/>
<path d="M221.2 126.7a1.59 1.59 0 0 1-1.7 1.9 3 3 0 0 1-3.8-1.3l.1-.4M221.2 125.6l.1 .7a2.82 2.82 0 0 1-3.5 1.7 2.07 2.07 0 0 1-2.1-1.5v-.7M221.3 127.1v.7a2.82 2.82 0 0 1-3.5 1.6 2.07 2.07 0 0 1-2.1-1.4v-.8M221.3 127.6l.5 1a1.73 1.73 0 0 1-1.5 2.2 5.4 5.4 0 0 1-4.3-.3M221.6 128.1l7.2 3.3 .4 13.1M222 129.1v1.4a3 3 0 0 1-3.4 2l-1.4-.1-1.1-.4M222 129.5l.9 1.5M222.9 131l-2.8 1.9M222.9 131l.1 2.6-2.9 1.9M229 123.7l-.5 .4M229 123.7h.1M229 123.4v.3"/>
<path d="M229 123.4l7.3 3.3M229 123.7l7.3 3.4-.5 .4M232.9 120.7l-3.9 2.7M232.9 120.7l7.3 3.4M235.1 127.1l-20.6 14.1M235.1 127.1l.8 .5 .4 11.1-.8 1.5-27.3 18.6M235.1 127.1l-8-3.7-5.8 3.9M236.3 126.7l.4 11.1-.5 .3M239.5 122.1l.7 .1M240.2 122.6v1.5M240.2 124.1l-3.9 2.6M240.8 122l-.6 .2"/>
<path d="M246.9 129.5l-.3 .7-10 6.8M246.9 129.5l-10.3 7M168.9 140.3l.4 .4h.4M174.7 147.9a4.6 4.6 0 0 1-4.5 4.7 4.6 4.6 0 0 1-4.6-4.5M174.7 147.9a3.4 3.4 0 0 1-3.4 2.6 5.3 5.3 0 0 1-5.6-1.8l-.1-.6M199.7 142.3l.4 12.9M199.7 142.4l.2 .5M199.7 142.4l7.8 3.6M199.8 142l-.1 .4M199.8 142l8 3.7M199.9 142.9l7.1 3.4M199.9 142.9l.4 12.2"/>
<path d="M200.1 155.2l7.8 3.6M200.3 155.1l-.2 .1M200.3 155.1l7.1 3.3M207 158.4l.1 4.4M207 146.3l.4 12.1M207.4 158.4l.4 .4M207.5 146l-.5 .3M207.5 146l.3 12.8M207.8 158.8h.4M207.8 145.7l-.3 .3M207.8 145.7l.4 13.1M210.9 140.8l-.4 .5 .1 .5 1.6 .9"/>
<path d="M210.9 140.8l.1 1.3M212.2 142.7l-4.4 3M212.9 142.5h-1.2M212.9 142.5a.53 .53 0 0 1 .3 .7 .53 .53 0 0 1-.7 .2h-.2M212.9 142.5l.1 .8M213.4 140.6l-1.2-.2-1.3 .4M213.4 140.6l1.1 .6M213.4 140.6l.1 1.5M213.5 142.1l-1.2-.2-1.2 .3M213.5 142.1l1.1 .5M214.3 154.7l.2 7.9M214.3 155.5a3.1 3.1 0 0 1-3.4 2.1h-.9"/>
<path d="M214.5 141.2l.1 1.4M214.6 142.6l-2.3 1.6-.1-1.5M216 153.5l1.8 .2M217.3 149.4a.48 .48 0 0 1 .7-.1 .48 .48 0 0 1 0 .7 .7 .7 0 0 1-.3 .8 .7 .7 0 0 1-.8-.1v-.6zM217.4 149.3l.7 .3M217.8 152.3v1.4M219 155.4a2.53 2.53 0 0 1-3.3 1.5l-1.4-.6M219.2 155.1a1.56 1.56 0 0 1-1.5 1.8 4.3 4.3 0 0 1-3.4-.3M219.2 154.2l.1 .5a2.87 2.87 0 0 1-3.6 1.6l-1.4-.5M219.3 155.4v.8a2.87 2.87 0 0 1-3.6 1.6l-1.4-.5M219.7 153.2l-.6 1.2a3.8 3.8 0 0 1-4.8 .7M219.8 152.3a2.44 2.44 0 0 1-2.6 2.3l-1.2 .1-1.4-.3"/>
<path d="M220.7 150.4v1.3l-2.9 2M222.8 145.7a.48 .48 0 0 1 .7-.2 .48 .48 0 0 1 .1 .7 .7 .7 0 0 1-.4 .8 .7 .7 0 0 1-.8-.1l.1-.7zM222.9 145.5l.7 .4M225.8 146.9l.2 8.4M225.8 148.1a3.1 3.1 0 0 1-3.3 2.2l-1.6-.1M226 155.3a3.7 3.7 0 0 1-2.8 3.6 3.7 3.7 0 0 1-4.2-2M226 155.3a3.1 3.1 0 0 1-3.3 2.1 4.9 4.9 0 0 1-3.5-.9M214.5 162.6a3.7 3.7 0 0 1-3.6 3.8 3.7 3.7 0 0 1-3.8-3.6M214.5 162.6a3.1 3.1 0 0 1-3.3 2.2 3.6 3.6 0 0 1-4-1.9l-.1-.1M235.1 243.6h180v14.2h-180zM235.1 259.9h180v31.5h-180zM235.1 251.2h180"/>
<path d="M306.4 243.6v14.2M370.9 243.6v14.2M384.9 243.6v14.2M398.9 243.6v14.2"/>
</g>
<path d="M12.7 204.1v37" fill="none" stroke="#313131" stroke-width=".26" stroke-dasharray="6.3 1.3 1.3 1.3" stroke-dashoffset="-.1"/>
<path d="M3.7 213.1h18" fill="none" stroke="#313131" stroke-width=".26" stroke-dasharray="6.3 1.3 1.3 1.3" stroke-dashoffset="-.7"/>
<path d="M12.6 134.8a.72 .72 0 0 0 1.4 0 .72 .72 0 0 0-1.4 0zM12.6 149a.72 .72 0 0 0 1.4 0 .72 .72 0 0 0-1.4 0z" fill-rule="evenodd" fill="#000"/>
<g fill="none" stroke="#000" stroke-width=".26">
<path d="M124.1 17.3l-51.2 26.5M375 19.7h1.2M375 18.6h1.2M375.2 15.7h1.1M375.2 14.6h1.1M375.6 18v1.1M375.8 14v1.2M389.9 15.7h1.2M389.9 14.6h1.2M389.9 19.6h1.2M389.9 18.5h1.2M390.5 14v1.2"/>
<path d="M390.5 17.9v1.1M405 15.6h1.1M405 14.5h1.1M405.1 19.6h1.1M405.1 18.5h1.1M405.6 14v1.1M405.7 17.9v1.1M143.5 25.6l-82.7 24.4M164.4 36.6l-43.3 43.3M374.9 27.7h1.2M374.9 26.6h1.2M374.9 23.7h1.2"/>
<path d="M374.9 22.5h1.2M375.5 22v1.1M375.5 26.1v1.1M390 27.7h1.1M390 26.6h1.1M390 23.8h1.1M390 22.6h1.1M390.6 22.1v1.1M390.6 26.1v1.1M405 27.7h1.1M405 26.6h1.1M405 23.7h1.1"/>
<path d="M405 22.5h1.1M405.6 22v1.1M405.6 26.1v1.1M183.3 44.6l-50.8 27.8M204.6 55.3l-33.1 51.5M223.4 63.6l-42.6 38.4M244.3 73.6l-31.1 56.8M70.2 88.7l-17.5 55.1M82.3 90.6l-16.7 58M263 81.9l-44.2 44.1M55.5 109.7l-15.2 29.6M111.6 112.4l-31.4 41.8"/>
<path d="M129.9 116.4l-24.2 47.1M118.6 131l-25 28.3M139.9 120.6l-21.3 47.6M164.7 132.5l-32.1 41.1M178.6 136.9l-32.9 41.5M186 137.2l-15.6 50.1M170.8 147.3l-13.2 35.3M203.8 152.1l-19.7 40.3M218.2 155l-9 46.7M223.2 154.3l-1.7 52.2M210.7 161.1l-13.8 36M235.1 174h180.3v69.6h-180.3z"/>
<path d="M235.1 185.3h180.3M235.1 199.6h180.3M235.1 195.6h180.3M244.4 185.3v58.3M254.5 185.3v58.3M288.2 185.3v58.3M362 185.3v58.3M381.3 185.3v58.3M391.8 185.3v58.3M402.1 185.3v58.3M235.1 203.6h180.3M235.1 207.6h180.3"/>
<path d="M235.1 211.6h180.3M235.1 215.6h180.3M235.1 219.6h180.3M235.1 223.6h180.3M235.1 227.6h180.3M235.1 231.6h180.3M235.1 235.6h180.3M235.1 239.6h180.3"/>
<circle cx="128.2" cy="15.3" r="4.5"/>
<circle cx="147.9" cy="24.3" r="4.5"/>
<circle cx="167.6" cy="33.4" r="4.5"/>
<circle cx="187.3" cy="42.5" r="4.5"/>
<circle cx="207" cy="51.5" r="4.5"/>
<circle cx="226.8" cy="60.6" r="4.5"/>
<circle cx="246.5" cy="69.6" r="4.5"/>
<circle cx="266.2" cy="78.7" r="4.5"/>
<circle cx="38.2" cy="143.3" r="4.5"/>
<circle cx="51.3" cy="148.1" r="4.5"/>
<circle cx="64.4" cy="153" r="4.5"/>
<circle cx="77.5" cy="157.8" r="4.5"/>
<circle cx="90.6" cy="162.7" r="4.5"/>
<circle cx="103.7" cy="167.5" r="4.5"/>
<circle cx="116.7" cy="172.3" r="4.5"/>
<circle cx="129.8" cy="177.2" r="4.5"/>
<circle cx="142.9" cy="182" r="4.5"/>
<circle cx="156" cy="186.8" r="4.5"/>
<circle cx="169.1" cy="191.7" r="4.5"/>
<circle cx="182.2" cy="196.5" r="4.5"/>
<circle cx="195.3" cy="201.4" r="4.5"/>
<circle cx="208.3" cy="206.2" r="4.5"/>
<circle cx="221.4" cy="211" r="4.5"/>
</g>
<path d="M60.7 49.9v.2h.2v-.2zM72.8 43.6v.3h.2v-.2zM55.3 109.6v.2h.3v-.2zM70.1 88.5v.3h.2v-.3zM82.2 90.5l-.1 .2h.3v-.2zM111.5 112.3v.2l.3 .1-.1-.3zM118.5 130.9v.2l.2 .1v-.3zM129.8 116.3v.2h.2v-.2zM139.8 120.4v.3h.2l.1-.2zM120.9 79.8l.1 .2h.2v-.2zM132.4 72.3v.3h.2v-.3zM171.4 106.7l.1 .3h.2l-.1-.3zM180.7 101.9v.3l.2-.1v-.2zM213.1 130.3v.2h.2v-.2zM218.6 125.9v.2h.3v-.2zM164.5 132.3v.3h.3v-.3zM170.7 147.1v.3h.2v-.3zM178.5 136.7v.3h.3v-.2zM185.9 137.1v.2h.2v-.2zM203.6 152l.1 .3 .2-.1v-.2zM210.6 161v.2h.3v-.2zM218.1 154.9v.2h.2v-.2zM223.1 154.1v.3h.2l.1-.2z" fill="#000"/>
<text font-size="19.4" fill="#09c" x="16.8" y="190.8" transform="rotate(-90 16.8 190.8)">solidprize</text>
<text font-size="6.9" fill="#313131" x="7.7" y="291.9" transform="rotate(-90 7.7 291.9)">~</text>
<g font-size="5.5">
<text x="263.1" y="281.2">VALVULA 5-2 VIAS PNEUMATICA SIMPLES</text>
<text x="263.1" y="286.7">SOLENOIDE</text>
</g>
<g font-size="4.4">
<text x="125.8" y="16.7">12</text>
<text x="145.5" y="25.8">12</text>
<text x="165.3" y="34.9">11</text>
<text x="185" y="43.9">11</text>
<text x="204.7" y="53">10</text>
<text x="224.4" y="62.1">10</text>
<text x="245.3" y="71.1">9</text>
<text x="265.1" y="80.2">9</text>
<text x="37.1" y="144.8">8</text>
<text x="48.9" y="149.6">12</text>
<text x="63.2" y="154.5">8</text>
<text x="76.3" y="159.3">3</text>
<text x="89.4" y="164.1">7</text>
<text x="101.3" y="169">11</text>
<text x="115.6" y="173.8">7</text>
<text x="128.6" y="178.6">4</text>
<text x="140.5" y="183.5">10</text>
<text x="154.8" y="188.3">6</text>
<text x="167.9" y="193.2">6</text>
<text x="181" y="198">1</text>
<text x="194.1" y="202.8">5</text>
<text x="207.2" y="207.6">9</text>
<text x="220.2" y="212.5">5</text>
</g>
<g font-size="4.1">
<text x="406.1" y="264.9">V/D</text>
<text x="6.6" y="276.1" transform="rotate(-90 6.6 276.1)">Bruto</text>
<text x="11.5" y="276.1" transform="rotate(-90 11.5 276.1)">Desbastar</text>
<text x="16.5" y="276.2" transform="rotate(-90 16.5 276.2)">Alisar</text>
<text x="21.6" y="276.1" transform="rotate(-90 21.6 276.1)">Retificar</text>
</g>
<g font-size="3.6">
<text x="7.3" y="73.1" transform="rotate(-90 7.3 73.1)">As informações contidas neste desenho</text>
<text x="10.7" y="73.1" transform="rotate(-90 10.7 73.1)">são consideradas propriedade do</text>
<text x="14" y="73.1" transform="rotate(-90 14 73.1)">cliente, e não devem ser</text>
<text x="17.3" y="73.1" transform="rotate(-90 17.3 73.1)">copiadas, cedidas ou reproduzidas sem</text>
<text x="20.6" y="73.1" transform="rotate(-90 20.6 73.1)">autorização do proprietário.</text>
</g>
<g font-size="3.5">
<text x="381.5" y="281.3">05/04/2019</text>
<text x="232.3" y="286.2" transform="rotate(-90 232.3 286.2)">Whats: (48) 98484-0634</text>
<text x="347.2" y="294.6">A3</text>
<text x="365.8" y="294.4">1:1.7</text>
<text x="396.6" y="294.5">1 / 1</text>
</g>
<g font-size="3">
<text x="351" y="7.8">Tolerâncias Não Especificadas São Conforme</text>
<text x="351.1" y="11.5">DIN 7168</text>
<text x="374.5" y="11.6">FINO</text>
<text x="388.4" y="11.6">MÉDIO</text>
<text x="402.1" y="11.6">GROSSO</text>
<text x="351.1" y="15.8">De 0.5 a 6</text>
<text x="376.7" y="15.7">0.05</text>
<text x="391.4" y="15.7">0.10</text>
<text x="406.5" y="15.6">0.20</text>
<text x="351.1" y="23.7">&lt; 30 a 120</text>
<text x="351.1" y="19.6">&lt; 6 a 30</text>
<text x="376.5" y="23.7">0.15</text>
<text x="376.5" y="19.7">0.10</text>
<text x="391.4" y="19.6">0.20</text>
<text x="391.5" y="23.7">0.30</text>
<text x="406.5" y="23.7">0.80</text>
<text x="406.6" y="19.6">0.50</text>
<text x="351.1" y="27.7">&lt; 120 a 315</text>
<text x="376.5" y="27.7">0.20</text>
<text x="391.5" y="27.7">0.50</text>
<text x="406.5" y="27.7">1.20</text>
<text x="351.2" y="31.7">Quebrar Cantos Vivos</text>
</g>
<text font-size="2.9" x="289.9" y="180.8">VALVULA 5-2 VIAS PNEUMATICA SIMPLES SOLENOIDE</text>
<g font-size="2.8">
<text x="235.9" y="262.4">Tratamento:</text>
<text x="336.8" y="262.5">Processo:</text>
<text x="396.4" y="262.3">Quant.</text>
<text x="235.9" y="269.1">Cliente:</text>
<text x="327.1" y="269">Projeto :</text>
<text x="263.1" y="275.2">Arquivo da peça:</text>
<text x="372.1" y="275.5">Desenho:</text>
<text x="372.4" y="280.8">Data:</text>
<text x="372.4" y="286.4">Revisão:</text>
<text x="338.8" y="294.7">Folha:</text>
<text x="355.7" y="294.4">Escala:</text>
<text x="385.6" y="294.5">Pagina:</text>
</g>
<g font-size="2.6">
<text x="237.1" y="191.2">Item</text>
<text x="245.4" y="191.2">Quant.</text>
<text x="266.7" y="191.2">Arquivo</text>
<text x="319" y="191.2">Descrição</text>
<text x="366.8" y="191.2">Material</text>
<text x="384.2" y="189.9">Esp.</text>
<text x="394.1" y="189.9">Larg.</text>
<text x="404.7" y="189.9">Comp.</text>
<text x="383.5" y="192.4">[mm]</text>
<text x="393.9" y="192.4">[mm]</text>
<text x="405.6" y="192.4">[mm]</text>
<text x="239.1" y="202.5">4</text>
<text x="239.1" y="198.5">1</text>
<text x="248.8" y="202.5">1</text>
<text x="248.8" y="198.5">1</text>
<text x="256.8" y="198.5">Pneu - V50A513A-A212A</text>
<text x="257.4" y="202.5">Pneu - V51B517A-A212J</text>
<text x="293.3" y="198.5">VALVULA 5-2 VIAS PNEU. SIMPLES SOLEN. 1/8G 12VDC</text>
<text x="293.3" y="202.5">VALVULA 5-2 VIAS PNEU. SIMPLES SOLEN. 1/4G 12VDC</text>
<text x="370.6" y="198.5">...</text>
<text x="370.6" y="202.5">...</text>
<text x="239.1" y="206.5">3</text>
<text x="248.8" y="206.5">1</text>
<text x="257.1" y="206.5">Pneu - V52C517A-A212J</text>
<text x="293.3" y="206.5">VALVULA 5-2 VIAS PNEU. SIMPLES SOLEN. 3/8G 12VDC</text>
<text x="370.6" y="206.5">...</text>
<text x="239.1" y="214.5">5</text>
<text x="239.1" y="210.5">2</text>
<text x="248.8" y="214.5">2</text>
<text x="248.8" y="210.5">1</text>
<text x="257.1" y="210.5">Pneu - V53D517A-A212J</text>
<text x="264.4" y="214.5">Pneu - M-S1</text>
<text x="293.3" y="210.5">VALVULA 5-2 VIAS PNEU. SIMPLES SOLEN. 1/2G 12VDC</text>
<text x="301.3" y="214.5">1/8G - SILENCIADOR PLASTICO POROSO</text>
<text x="370.6" y="210.5">...</text>
<text x="370.6" y="214.5">...</text>
<text x="239.1" y="218.5">6</text>
<text x="248.8" y="218.5">2</text>
<text x="264.4" y="218.5">Pneu - M-S2</text>
<text x="301.3" y="218.5">1/4G - SILENCIADOR PLASTICO POROSO</text>
<text x="370.6" y="218.5">...</text>
<text x="239.1" y="222.5">7</text>
<text x="239.1" y="226.5">8</text>
<text x="248.8" y="222.5">2</text>
<text x="248.8" y="226.5">2</text>
<text x="264.4" y="222.5">Pneu - M-S3</text>
<text x="264.4" y="226.5">Pneu - M-S4</text>
<text x="301.3" y="222.5">3/8G - SILENCIADOR PLASTICO POROSO</text>
<text x="301.3" y="226.5">1/2G - SILENCIADOR PLASTICO POROSO</text>
<text x="370.6" y="222.5">...</text>
<text x="370.6" y="226.5">...</text>
<text x="239.1" y="230.5">9</text>
<text x="248.8" y="230.5">3</text>
<text x="260.8" y="230.5">Pneu - C02250418</text>
<text x="308.4" y="230.5">Ø4 x 1/8G - CONEXÃO RETA</text>
<text x="370.6" y="230.5">...</text>
<text x="238.4" y="238.5">11</text>
<text x="238.4" y="234.5">10</text>
<text x="248.8" y="238.5">3</text>
<text x="248.8" y="234.5">3</text>
<text x="260.8" y="238.5">Pneu - C02251038</text>
<text x="260.8" y="234.5">Pneu - C02250828</text>
<text x="307.7" y="238.5">Ø10 x 3/8G - CONEXÃO RETA</text>
<text x="308.4" y="234.5">Ø8 x 1/4G - CONEXÃO RETA</text>
<text x="370.6" y="238.5">...</text>
<text x="370.6" y="234.5">...</text>
<text x="238.4" y="242.5">12</text>
<text x="248.8" y="242.5">3</text>
<text x="260.8" y="242.5">Pneu - C02251248</text>
<text x="307.7" y="242.5">Ø12 x 1/2G - CONEXÃO RETA</text>
<text x="370.6" y="242.5">...</text>
</g>
<g font-size="2.5">
<text x="261.5" y="248.5">Descrição</text>
<text x="333.5" y="248.5">Material</text>
<text x="374.8" y="249">[mm]</text>
<text x="375.6" y="246.6">Esp.</text>
<text x="389.5" y="246.6">Larg.</text>
<text x="389.5" y="249">[mm]</text>
<text x="402" y="246.6">Comp.</text>
<text x="403" y="249">[mm]</text>
</g>
</svg>
